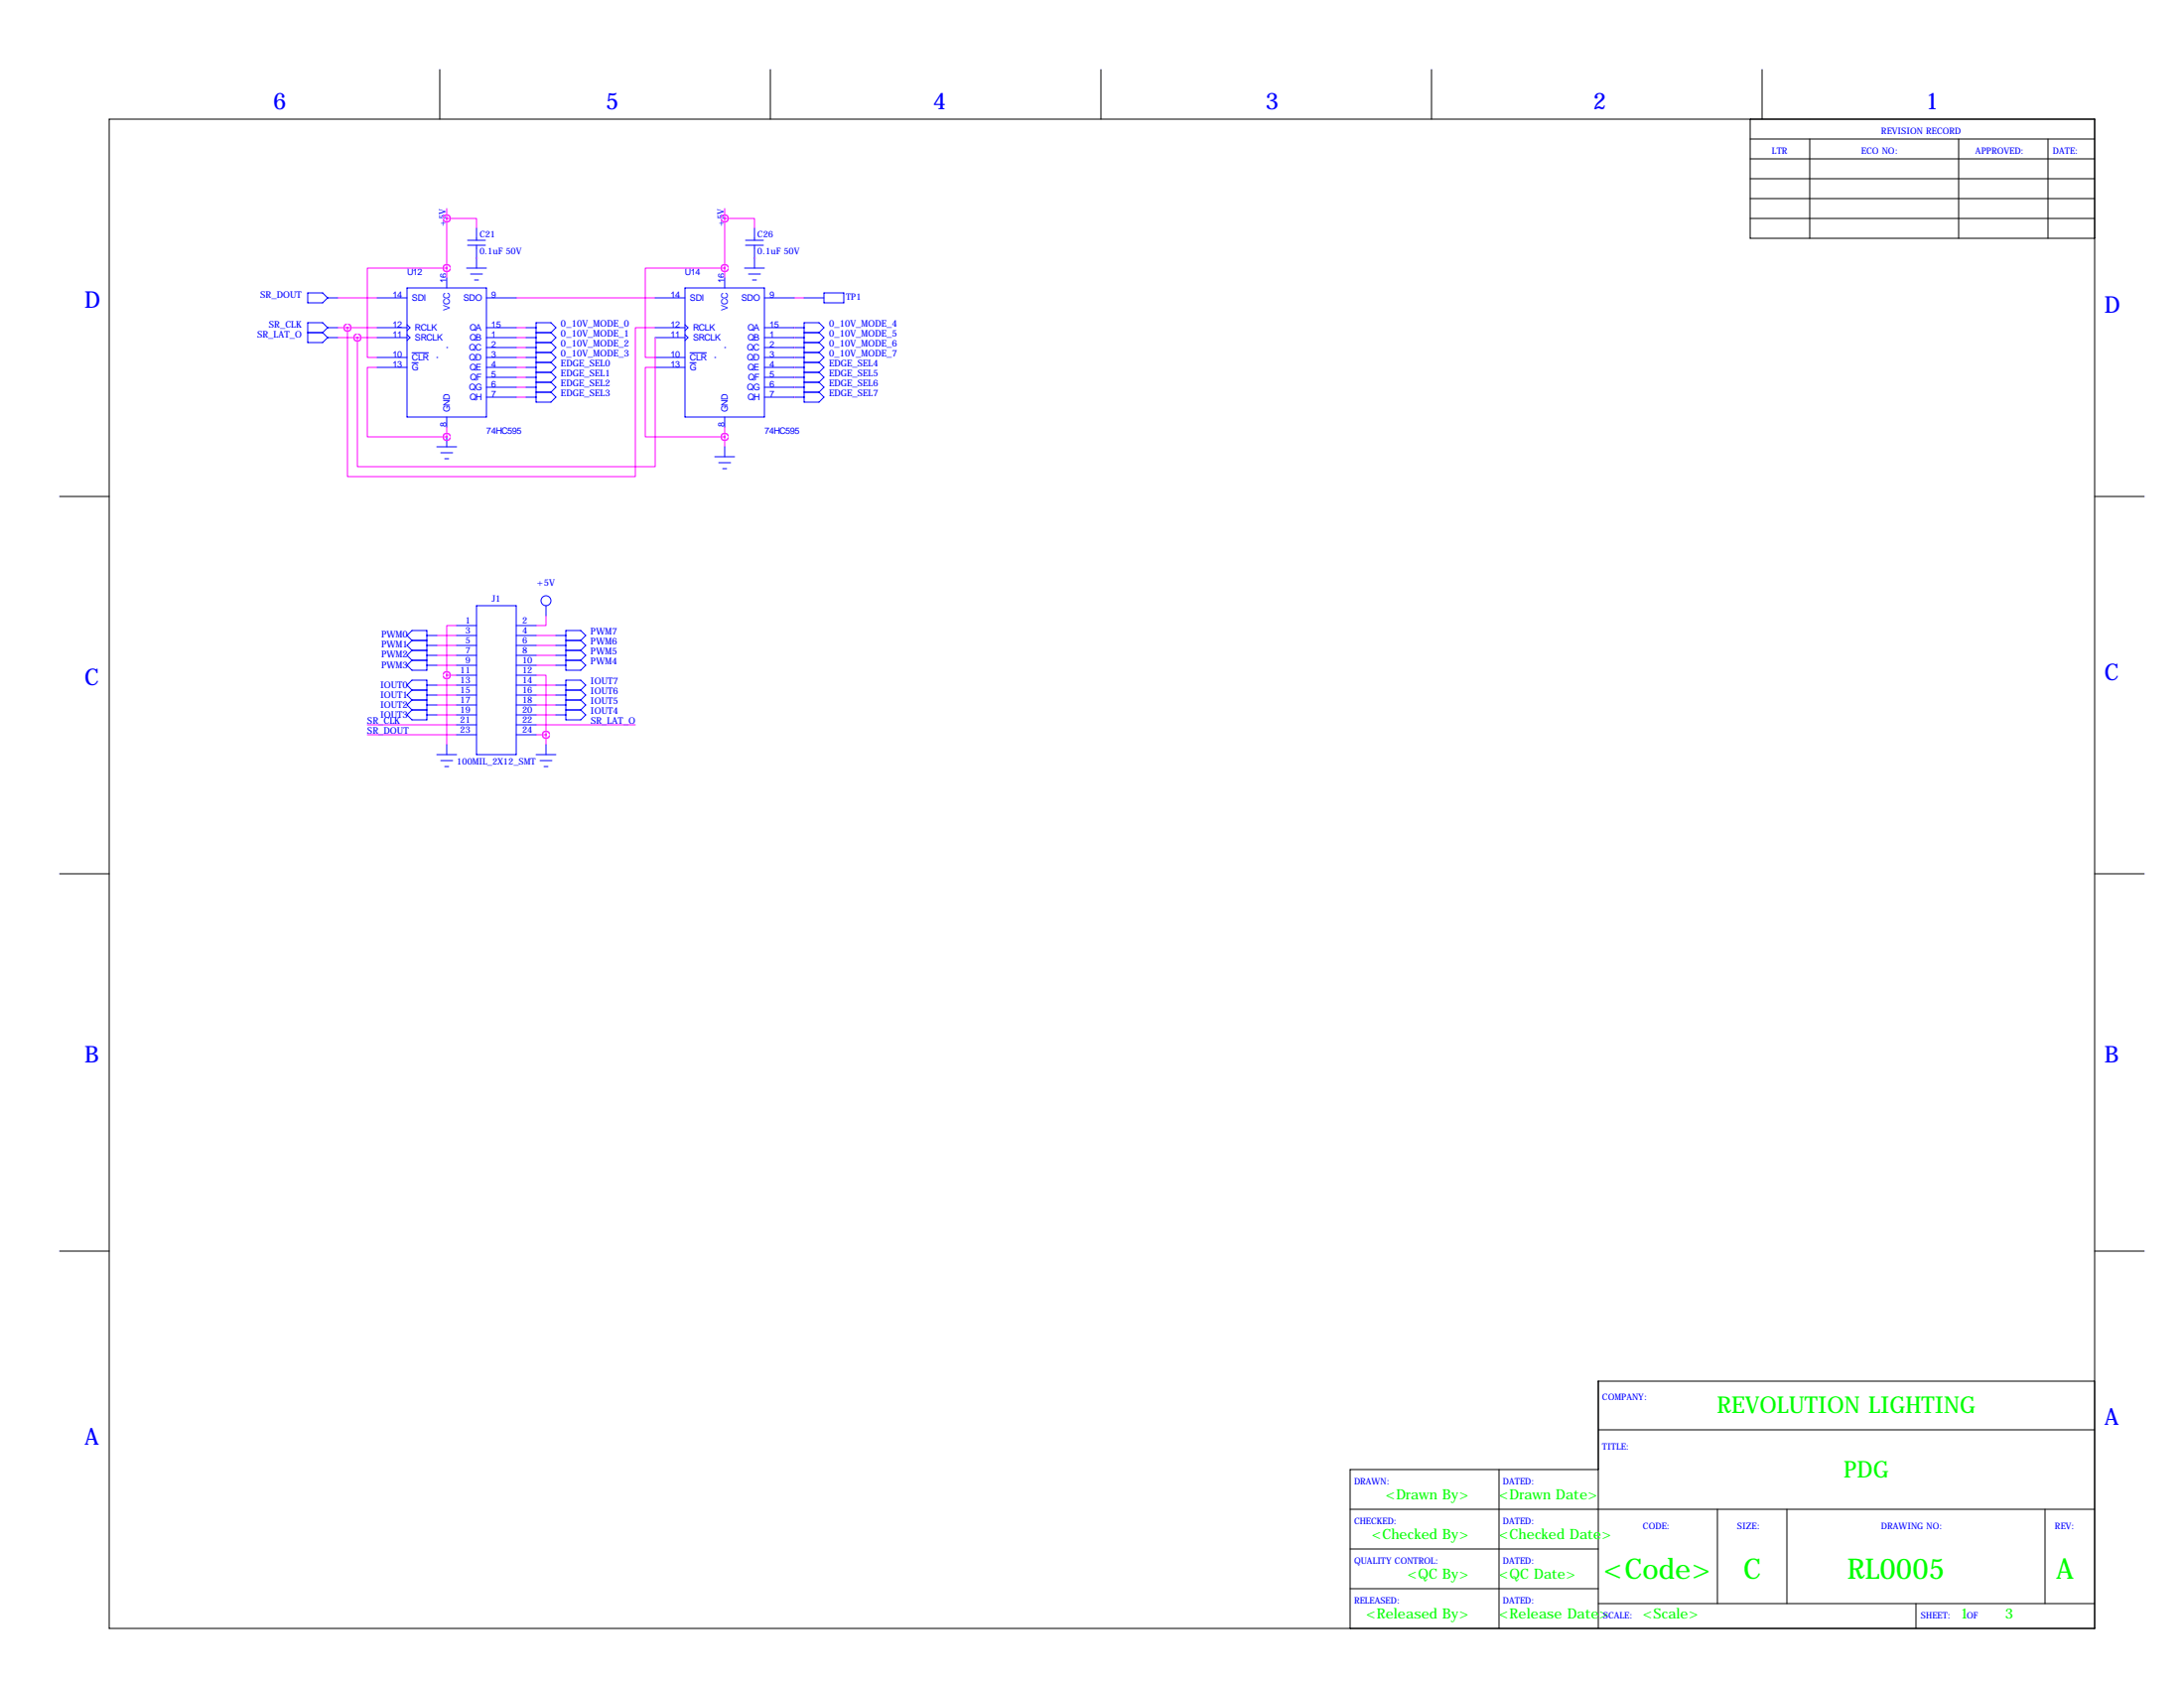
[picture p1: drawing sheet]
<svg xmlns="http://www.w3.org/2000/svg" width="559mm" height="432mm" viewBox="0 0 559 432" stroke-linecap="round" stroke-linejoin="round" font-family="sans-serif">
<g fill="none" stroke="#000" stroke-width=".25">
<path d="M112.5 17.8v12.7M197.1 17.8v12.7M281.7 17.8v12.7M366.3 17.8v12.7M450.8 17.8v12.7M27.9 30.5h508v386.1h-508zM447.8 35.6h88.1M447.8 30.5v30.5h88.1M463 35.6v25.4M501.1 35.6v25.4M524 35.6v25.4M447.8 45.7h88.1"/>
<path d="M447.8 40.6h88.1M447.8 50.8h88.1M447.8 55.9h88.1M15.2 127h12.7M535.9 127h12.7M15.2 223.5h12.7M535.9 223.5h12.7M15.2 320h12.7M535.9 320h12.7M535.9 353.3h-127v63.3M383.5 375.9v40.7M408.9 365.8h127"/>
<path d="M408.9 375.9h-63.5v40.7M345.4 386.1h190.5M345.4 396.2h63.5M439.4 386.1v24.1M457.2 386.1v24.1M523.2 386.1v24.1M345.4 406.4h63.5M408.9 410.2h127M490.2 410.2v6.4"/>
</g>
<g fill="none" stroke="#00f" stroke-width=".25">
<path d="M121.9 58.4v3.1M193 58.4v3.1M78.7 74.9h3.8l1.3 1.3-1.3 1.3h-3.8zM83.8 76.2h2.6M96.5 76.2h7.6M104.1 73.7h20.4v33h-20.4zM114.3 71.1v2.6M119.4 68.6h5.1M119.6 62.7h4.6M119.6 61.5h4.6M120.4 70.1h3M121.4 71.6h1"/>
<path d="M121.9 62.7v5.9M124.5 76.2h7.6M167.6 76.2h7.7M175.3 73.7h20.3v33h-20.3zM185.4 71.1v2.6M190.5 68.6h5.1M190.8 62.7h4.5M190.8 61.5h4.5M191.5 70.1h3.1M192.5 71.6h1M193 62.7v5.9M195.6 76.2h7.6"/>
<path d="M205.7 76.2h5.1M210.8 74.9h5.1v2.6h-5.1zM78.7 85.1h3.8M82.5 85.1l1.3 1.3M83.8 83.8h2.6M83.8 86.4h2.6M83.8 83.8l-1.3-1.2h-3.8v5h3.8l1.3-1.2M83.8 83.8l-1.3 1.3M96.5 83.8h7.6M96.5 86.4h7.6M96.5 91.4h7.6M96.5 94h7.6"/>
<path d="M104.1 85.6l.8 .8-.8 .7M104.1 83.1l.8 .7-.8 .8M105.4 92.8h1.6M105.4 90.2h4.2M111.8 91.4h.1M114.3 88.9h.1M124.5 83.8h7.6M124.5 86.4h7.6M124.5 88.9h7.6M124.5 91.4h7.6M124.5 94h7.6M124.5 96.5h7.6"/>
<path d="M124.5 99.1h7.6M134.6 83.8h2.6M134.6 86.4h2.6M134.6 88.9h2.6M134.6 91.4h2.6M134.6 94h2.6M134.6 96.5h2.6M134.6 99.1h2.6M137.2 85.1h3.8M137.2 87.6h3.8M137.2 90.2h3.8M137.2 92.7h3.8"/>
<path d="M137.2 95.2h3.8M137.2 97.8h3.8M141 85.1l1.2-1.3-1.2-1.2h-3.8v20.3h3.8l1.2-1.3-1.2-1.3M141 85.1l1.2 1.3-1.2 1.2M141 87.6l1.2 1.3-1.2 1.3M141 90.2l1.2 1.2-1.2 1.3M141 92.7l1.2 1.3-1.2 1.2M141 95.2l1.2 1.3-1.2 1.3M141 97.8l1.2 1.3-1.2 1.2M167.6 83.8h7.7M167.6 86.4h7.7M167.6 91.4h7.7"/>
<path d="M167.6 94h7.7M175.3 85.6l.7 .8-.7 .7M175.3 83.1l.7 .7-.7 .8M176.5 92.8h1.6M176.5 90.2h4.2M182.9 91.4h.1M185.4 88.9h.1M195.6 83.8h10.1M195.6 86.4h10.1M195.6 88.9h10.1M195.6 91.4h10.1M195.6 94h10.1"/>
<path d="M195.6 96.5h10.1M195.6 99.1h10.1M205.7 85.1h3.8M205.7 87.6h3.8M205.7 90.2h3.8M205.7 92.7h3.8M205.7 95.2h3.8M205.7 97.8h3.8M209.5 85.1l1.3-1.3-1.3-1.2h-3.8v20.3h3.8l1.3-1.3-1.3-1.3M209.5 85.1l1.3 1.3-1.3 1.2M209.5 87.6l1.3 1.3-1.3 1.3M209.5 90.2l1.3 1.2-1.3 1.3"/>
<path d="M209.5 92.7l1.3 1.3-1.3 1.2M209.5 95.2l1.3 1.3-1.3 1.3M209.5 97.8l1.3 1.3-1.3 1.2M111.8 114.3h5M112.8 115.8h3M113.8 117.3h1M114.3 106.7v2.5M114.3 111.8v2.5M124.5 101.6h7.6M134.6 101.6h2.6M137.2 100.3h3.8M182.9 116.8h5.1"/>
<path d="M183.9 118.4h3M184.9 119.9h1M185.4 106.7v2.5M185.4 114.3v2.5M195.6 101.6h10.1M205.7 100.3h3.8M121.9 154.9h10.2v38.1h-10.2zM139.7 154.9v2.6M105.4 163.8l-1.3-1.2 1.3-1.3h3.8v10.1h-3.8l-1.3-1.2 1.3-1.3M105.4 176.5l-1.3-1.2 1.3-1.3h3.8v10.1h-3.8l-1.3-1.2 1.3-1.3M105.4 163.8h3.8M105.4 163.8l-1.3 1.3 1.3 1.3"/>
<path d="M105.4 166.4h3.8M105.4 166.4l-1.3 1.2 1.3 1.3M105.4 168.9h3.8M105.4 176.5h3.8M105.4 176.5l-1.3 1.3 1.3 1.3M105.4 179.1h3.8M105.4 179.1l-1.3 1.2 1.3 1.3M109.2 162.6h2.6M109.2 165.1h2.6M109.2 167.6h2.6M109.2 170.2h2.6M109.2 175.3h2.6"/>
<path d="M109.2 177.8h2.6M116.8 160h5.1M116.8 162.6h5.1M116.8 165.1h5.1M116.8 167.6h5.1M116.8 170.2h5.1M116.8 172.7h5.1M116.8 175.3h5.1M116.8 177.8h5.1M132.1 160h5.1M132.1 162.6h5.1M132.1 165.1h5.1"/>
<path d="M132.1 167.6h5.1M132.1 170.2h5.1M132.1 172.7h5.1M132.1 175.3h5.1M132.1 177.8h5.1M142.2 162.6h2.6M142.2 165.1h2.6M142.2 167.6h2.6M142.2 170.2h2.6M142.2 175.3h2.6M142.2 177.8h2.6M144.8 163.8h3.8"/>
<path d="M144.8 166.4h3.8M144.8 168.9h3.8M144.8 176.5h3.8M144.8 179.1h3.8M148.6 163.8l1.3-1.2-1.3-1.3h-3.8v10.1h3.8l1.3-1.2-1.3-1.3M148.6 176.5l1.3-1.2-1.3-1.3h-3.8v10.1h3.8l1.3-1.2-1.3-1.3M148.6 163.8l1.3 1.3-1.3 1.3M148.6 166.4l1.3 1.2-1.3 1.3M148.6 176.5l1.3 1.3-1.3 1.3M148.6 179.1l1.3 1.2-1.3 1.3M105.4 181.6h3.8M109.2 180.3h2.6"/>
<path d="M109.2 182.9h2.6M111.8 193h5M112.8 194.6h3M113.8 196.1h1M114.3 190.5v2.5M116.8 180.3h5.1M116.8 182.9h5.1M116.8 185.4h5.1M116.8 188h5.1M132.1 180.3h5.1M132.1 182.9h5.1M132.1 185.4h5.1"/>
<path d="M132.1 188h5.1M137.2 193h5M138.2 194.6h3M139.2 196.1h1M139.7 190.5v2.5M142.2 180.3h2.6M142.2 182.9h2.6M144.8 181.6h3.8"/>
<circle cx="139.7" cy="153.7" r="1.27"/>
</g>
<g fill="none" stroke="#f0f" stroke-width=".25">
<path d="M114.3 55.9h7.6v2.5M114.3 53.3v17.8M185.4 55.9h7.6v2.5M185.4 53.3v17.8M86.4 76.2h10.1M114.3 68.6h-20.3v22.8h2.5M121.9 66h.1M132.1 76.2h35.5M185.4 68.6h-20.3v22.8h2.5M193 66h.1M203.2 76.2h2.5M86.4 86.4h10.1"/>
<path d="M86.4 83.8h10.1M88.9 83.8v38.1h73.7v-38.1h5M91.4 86.4v33h76.2v-33M96.5 94h-2.5v17.8h20.3M132.1 86.4h2.5M132.1 83.8h2.5M132.1 88.9h2.5M132.1 91.4h2.5M132.1 94h2.5M132.1 96.5h2.5M132.1 99.1h2.5M167.6 94h-2.5v17.8h20.3"/>
<path d="M203.2 83.8h.1M203.2 86.4h.1M203.2 88.9h.1M203.2 91.4h.1M203.2 94h.1M203.2 96.5h.1M203.2 99.1h.1M114.3 111.8h.1M114.3 109.2v2.6M132.1 101.6h2.5M185.4 109.2v5.1M203.2 101.6h.1"/>
<path d="M139.7 157.5v2.5h-2.5M111.8 162.6h5M111.8 165.1h5M111.8 167.6h5M111.8 170.2h5M111.8 175.3h5M111.8 177.8h5M114.3 172.7v17.8M114.3 172.7h2.5M116.8 160h-2.5v12.7M137.2 172.7h2.5v15.3M137.2 162.6h5"/>
<path d="M137.2 165.1h5M137.2 167.6h5M137.2 170.2h5M137.2 175.3h5M137.2 177.8h5M94 188h22.8M94 185.4h22.8M111.8 180.3h5M111.8 182.9h5M137.2 180.3h5M137.2 182.9h5M137.2 188h2.5"/>
<path d="M137.2 185.4h25.4M139.7 188v2.5"/>
</g>
<path d="M114.2 111.8a.1 .1 0 0 0 .2 0 .1 .1 0 0 0-.2 0zM114.2 68.6a.1 .1 0 0 0 .2 0 .1 .1 0 0 0-.2 0zM114.2 55.9a.1 .1 0 0 0 .2 0 .1 .1 0 0 0-.2 0zM185.4 111.8a.07 .07 0 0 0 .1 0 .07 .07 0 0 0-.1 0zM185.4 68.6a.07 .07 0 0 0 .1 0 .07 .07 0 0 0-.1 0zM185.4 55.9a.07 .07 0 0 0 .1 0 .07 .07 0 0 0-.1 0zM91.4 86.4a.07 .07 0 0 0 .1 0 .07 .07 0 0 0-.1 0zM88.8 83.8a.1 .1 0 0 0 .2 0 .1 .1 0 0 0-.2 0zM114.2 172.7a.1 .1 0 0 0 .2 0 .1 .1 0 0 0-.2 0zM139.6 188a.1 .1 0 0 0 .2 0 .1 .1 0 0 0-.2 0z" fill="#f0f" stroke="#f0f" stroke-width="1.9"/>
<g font-size="7.3" fill="#0f0">
<text x="410.3" y="403.9">&lt;Code&gt;</text>
<text x="446" y="403.9">C</text>
<text x="472.7" y="403.9">RL0005</text>
<text x="526" y="403.9">A</text>
</g>
<g font-size="5.9" fill="#00f">
<text x="69.8" y="27.9">6</text>
<text x="154.9" y="27.9">5</text>
<text x="238.8" y="27.9">4</text>
<text x="323.8" y="27.9">3</text>
<text x="407.7" y="27.9">2</text>
<text x="492.8" y="27.9">1</text>
<text x="21.6" y="78.7">D</text>
<text x="538.5" y="80">D</text>
<text x="538.5" y="174">C</text>
<text x="21.6" y="175.3">C</text>
<text x="21.6" y="271.8">B</text>
<text x="538.5" y="271.8">B</text>
<text x="538.5" y="364.5">A</text>
<text x="21.6" y="369.6">A</text>
</g>
<g font-size="5.9" fill="#0f0">
<text x="439.3" y="361.5">REVOLUTION LIGHTING</text>
<text x="471.7" y="378">PDG</text>
</g>
<g font-size="3.6" fill="#0f0">
<text x="354.5" y="383.5">&lt;Drawn By&gt;</text>
<text x="383.5" y="383.5">&lt;Drawn Date&gt;</text>
<text x="351" y="393.7">&lt;Checked By&gt;</text>
<text x="383.5" y="393.7">&lt;Checked Date&gt;</text>
<text x="360.1" y="403.9">&lt;QC By&gt;</text>
<text x="383.5" y="403.9">&lt;QC Date&gt;</text>
<text x="349.5" y="414">&lt;Released By&gt;</text>
<text x="383.5" y="414">&lt;Release Date&gt;</text>
<text x="420.4" y="414">&lt;Scale&gt;</text>
<text x="501.6" y="414">1</text>
<text x="513.1" y="414">3</text>
</g>
<g font-size="2.4" fill="#00f">
<text x="66.6" y="76.2">SR_DOUT</text>
<text x="68.8" y="83.8">SR_CLK</text>
<text x="143.5" y="83.6">0_10V_MODE_0</text>
<text x="212.1" y="83.6">0_10V_MODE_4</text>
<text x="65.8" y="86.4">SR_LAT_O</text>
<text x="143.5" y="86.1">0_10V_MODE_1</text>
<text x="143.5" y="88.6">0_10V_MODE_2</text>
<text x="212.1" y="86.1">0_10V_MODE_5</text>
<text x="212.1" y="88.6">0_10V_MODE_6</text>
<text x="143.5" y="91.2">0_10V_MODE_3</text>
<text x="143.5" y="93.7">EDGE_SEL0</text>
<text x="212.1" y="91.2">0_10V_MODE_7</text>
<text x="212.1" y="93.7">EDGE_SEL4</text>
<text x="143.5" y="96.3">EDGE_SEL1</text>
<text x="143.5" y="98.8">EDGE_SEL2</text>
<text x="143.5" y="101.3">EDGE_SEL3</text>
<text x="212.1" y="96.3">EDGE_SEL5</text>
<text x="212.1" y="98.8">EDGE_SEL6</text>
<text x="212.1" y="101.3">EDGE_SEL7</text>
<text x="137.4" y="149.9">+5V</text>
<text x="97.5" y="163.1">PWM0</text>
<text x="97.5" y="165.6">PWM1</text>
<text x="151.1" y="162.3">PWM7</text>
<text x="151.1" y="164.8">PWM6</text>
<text x="151.1" y="167.4">PWM5</text>
<text x="97.5" y="168.1">PWM2</text>
<text x="97.5" y="170.9">PWM3</text>
<text x="151.1" y="169.9">PWM4</text>
<text x="97.3" y="176">IOUT0</text>
<text x="97.3" y="178.6">IOUT1</text>
<text x="151.1" y="175">IOUT7</text>
<text x="151.1" y="177.5">IOUT6</text>
<text x="94" y="185.2">SR_CLK</text>
<text x="97.3" y="181.1">IOUT2</text>
<text x="97.3" y="183.6">IOUT3</text>
<text x="151.1" y="180.1">IOUT5</text>
<text x="151.1" y="182.6">IOUT4</text>
<text x="151.2" y="185.2">SR_LAT_O</text>
<text x="94" y="187.7">SR_DOUT</text>
</g>
<g font-size="2.3" fill="#00f">
<text x="481.3" y="34.3">REVISION RECORD</text>
<text x="453.4" y="39.4">LTR</text>
<text x="476.2" y="39.4">ECO NO:</text>
<text x="505.5" y="39.4">APPROVED:</text>
<text x="525.3" y="39.4">DATE:</text>
<text x="114" y="57.8" transform="rotate(-90 114 57.8)">+5V</text>
<text x="185.2" y="57.8" transform="rotate(-90 185.2 57.8)">+5V</text>
<text x="122.7" y="60.7">C21</text>
<text x="122.7" y="65">0.1uF 50V</text>
<text x="193.8" y="60.7">C26</text>
<text x="193.8" y="65">0.1uF 50V</text>
<text x="104.1" y="70.4">U12</text>
<text x="175.3" y="70.4">U14</text>
<text x="100.5" y="76.2">14</text>
<text x="105.4" y="77">SDI</text>
<text x="114.3" y="72.4" transform="rotate(-90 114.3 72.4)">16</text>
<text x="118.6" y="77">SDO</text>
<text x="125.7" y="76.2">9</text>
<text x="171.6" y="76.2">14</text>
<text x="176.5" y="77">SDI</text>
<text x="185.4" y="72.4" transform="rotate(-90 185.4 72.4)">16</text>
<text x="189.7" y="77">SDO</text>
<text x="196.8" y="76.2">9</text>
<text x="216.4" y="76.8">TP1</text>
<text x="100.5" y="83.8">12</text>
<text x="115.1" y="79.5" transform="rotate(-90 115.1 79.5)">VCC</text>
<text x="125.7" y="83.8">15</text>
<text x="171.6" y="83.8">12</text>
<text x="186.2" y="79.5" transform="rotate(-90 186.2 79.5)">VCC</text>
<text x="196.8" y="83.8">15</text>
<text x="100.5" y="86.4">11</text>
<text x="106.2" y="87.1">SRCLK</text>
<text x="106.2" y="84.6">RCLK</text>
<text x="120" y="89.7">QC</text>
<text x="120.2" y="84.6">QA</text>
<text x="120.2" y="87.1">QB</text>
<text x="125.7" y="86.4">1</text>
<text x="125.7" y="88.9">2</text>
<text x="171.6" y="86.4">11</text>
<text x="177.3" y="87.1">SRCLK</text>
<text x="177.3" y="84.6">RCLK</text>
<text x="191.1" y="89.7">QC</text>
<text x="191.3" y="84.6">QA</text>
<text x="191.3" y="87.1">QB</text>
<text x="196.8" y="86.4">1</text>
<text x="196.8" y="88.9">2</text>
<text x="100.5" y="94">13</text>
<text x="100.5" y="91.4">10</text>
<text x="105.4" y="94.7">G</text>
<text x="105.4" y="92.2">CLR</text>
<text x="120" y="92.2">QD</text>
<text x="120.2" y="94.7">QE</text>
<text x="125.7" y="91.4">3</text>
<text x="125.7" y="94">4</text>
<text x="171.6" y="94">13</text>
<text x="171.6" y="91.4">10</text>
<text x="176.5" y="94.7">G</text>
<text x="176.5" y="92.2">CLR</text>
<text x="191.1" y="92.2">QD</text>
<text x="191.3" y="94.7">QE</text>
<text x="196.8" y="91.4">3</text>
<text x="196.8" y="94">4</text>
<text x="120" y="99.8">QG</text>
<text x="120.3" y="97.3">QF</text>
<text x="125.7" y="96.5">5</text>
<text x="125.7" y="99.1">6</text>
<text x="125.7" y="101.6">7</text>
<text x="191.1" y="99.8">QG</text>
<text x="191.4" y="97.3">QF</text>
<text x="196.8" y="96.5">5</text>
<text x="196.8" y="99.1">6</text>
<text x="196.8" y="101.6">7</text>
<text x="115.1" y="105.4" transform="rotate(-90 115.1 105.4)">GND</text>
<text x="120.2" y="102.4">QH</text>
<text x="186.2" y="105.4" transform="rotate(-90 186.2 105.4)">GND</text>
<text x="191.3" y="102.4">QH</text>
<text x="114.3" y="109.1" transform="rotate(-90 114.3 109.1)">8</text>
<text x="124.5" y="111">74HC595</text>
<text x="185.4" y="109.1" transform="rotate(-90 185.4 109.1)">8</text>
<text x="195.6" y="111">74HC595</text>
<text x="125.9" y="153.9">J1</text>
<text x="119.1" y="159.5">1</text>
<text x="133.6" y="159.5">2</text>
<text x="119.1" y="162.1">3</text>
<text x="119.1" y="164.6">5</text>
<text x="119.1" y="167.1">7</text>
<text x="133.6" y="162.1">4</text>
<text x="133.6" y="164.6">6</text>
<text x="133.6" y="167.1">8</text>
<text x="117.8" y="172.2">11</text>
<text x="119.1" y="169.7">9</text>
<text x="133.6" y="169.7">10</text>
<text x="133.6" y="172.2">12</text>
<text x="117.8" y="174.8">13</text>
<text x="117.8" y="177.3">15</text>
<text x="117.8" y="179.8">17</text>
<text x="133.6" y="174.8">14</text>
<text x="133.6" y="177.3">16</text>
<text x="133.6" y="179.8">18</text>
<text x="117.8" y="182.4">19</text>
<text x="117.8" y="184.9">21</text>
<text x="133.6" y="182.4">20</text>
<text x="133.6" y="184.9">22</text>
<text x="117.8" y="187.5">23</text>
<text x="133.6" y="187.5">24</text>
<text x="116.9" y="195.7">100MIL_2X12_SMT</text>
<text x="410" y="358.1">COMPANY:</text>
<text x="410" y="370.8">TITLE:</text>
<text x="346.5" y="379.7">DRAWN:</text>
<text x="384.6" y="379.7">DATED:</text>
<text x="346.5" y="389.9">CHECKED:</text>
<text x="384.6" y="389.9">DATED:</text>
<text x="420.4" y="391.2">CODE:</text>
<text x="444.5" y="391.2">SIZE:</text>
<text x="481.3" y="391.2">DRAWING NO:</text>
<text x="525.8" y="391.2">REV:</text>
<text x="346.5" y="400">QUALITY CONTROL:</text>
<text x="384.6" y="400">DATED:</text>
<text x="346.5" y="410.2">RELEASED:</text>
<text x="384.6" y="410.2">DATED:</text>
<text x="410.2" y="414">SCALE:</text>
<text x="491.5" y="414">SHEET:</text>
<text x="503.2" y="414">OF</text>
</g>
</svg>
